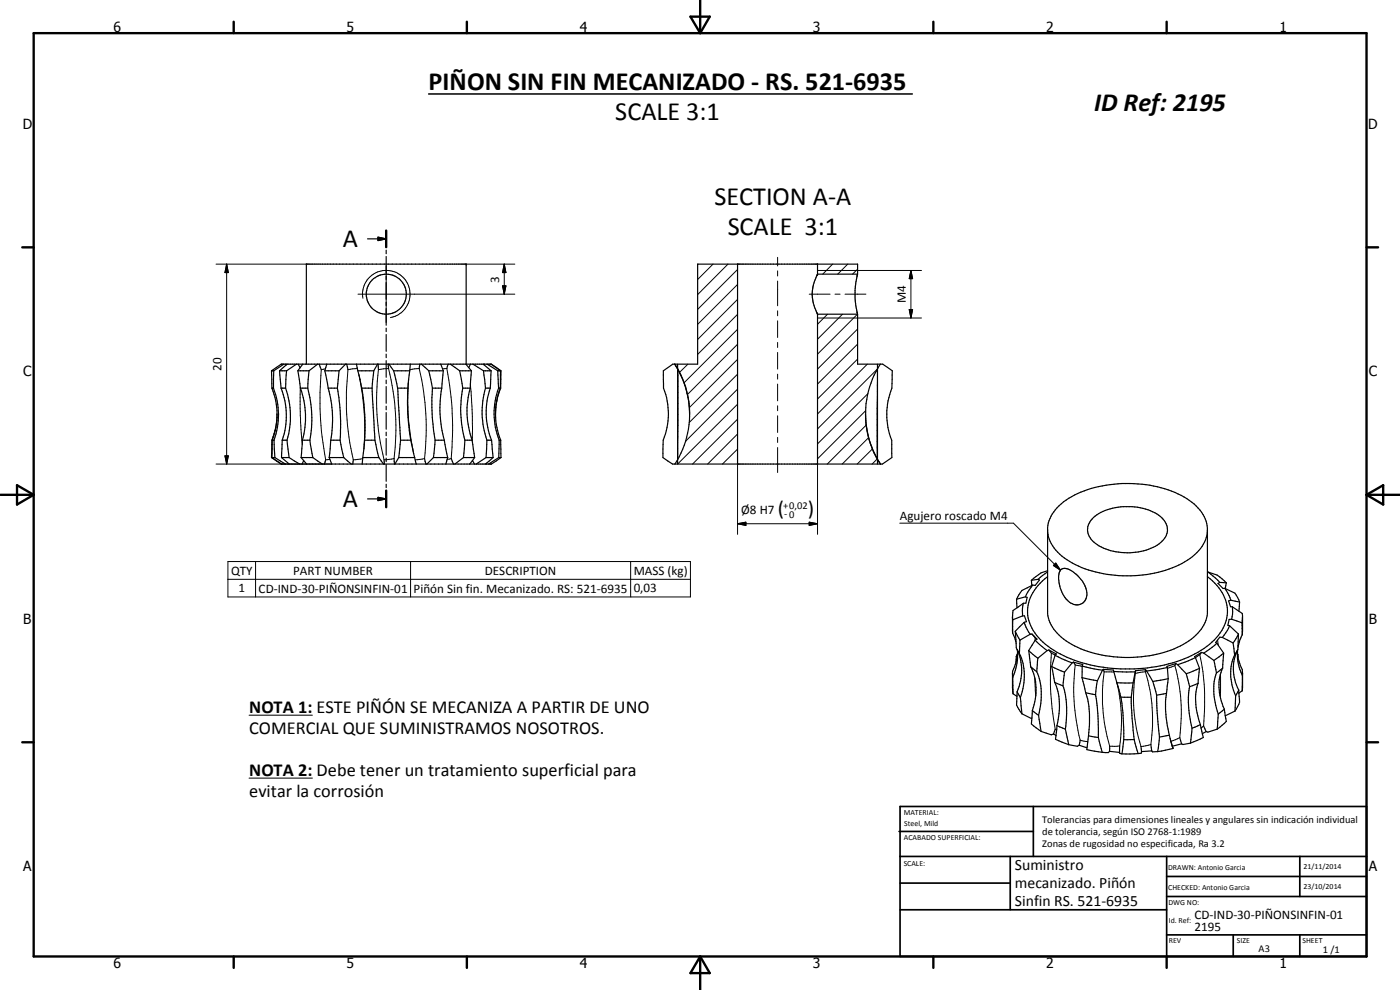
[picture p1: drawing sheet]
<svg xmlns="http://www.w3.org/2000/svg" width="420mm" height="297mm" viewBox="0 0 420 297" stroke-linecap="round" stroke-linejoin="round" font-family="sans-serif">
<g fill="none" stroke="#000" stroke-width=".35">
<path d="M110.3 71.7h5.6M113.4 71.2l2.5 .5-2.5 .5zM115.9 69.2v5M115.9 75.1v1M115.9 77v5M209.4 79.2h48l-.1 3.2-.7 4.7 .1 3.5 .6 3.5 .1 15.2h7.5l2.9 2-.1 1.2a12.3 12.3 0 0 1-.9 6.8 20.8 20.8 0 0 0 .8 12.8l.1 5.2-2.9 1.9h-63l-2.8-1.9v-2.6a15.3 15.3 0 0 1 1-5.5 21.1 21.1 0 0 0-.9-12.7v-5.2l2.8-2h7.5zM221.3 79.2v60M245.4 79.2l-.1 3.2a11.8 11.8 0 0 0-.3 11.1l.4 .7M115.9 82.8v1.1M115.9 84.8v5M115.9 90.7v1M115.9 92.6v5"/>
<path d="M115.9 98.5v1M245.3 94.1l.1 45.1M245.4 82.3h11.9M245.4 82.3h-.1M257.3 94.2l-11.9 .1M81.5 111.3l2.9-2h63.1l2.9 2-.1 2.5a7.2 7.2 0 0 1-.7 4.6l-.8 3.9M81.5 111.3l.1 5.2M81.5 111.3h.7M81.6 116.5a20.6 20.6 0 0 1 1.4 9.7M81.6 116.5h.5M82.1 116.5a22.2 22.2 0 0 1 .1 15.6M82.2 111.3l-.1 5.2"/>
<path d="M83.9 111.3l.5 5.2M83.9 111.3h2.1M84.4 116.5a22.5 22.5 0 0 1 .3 15.6M84.4 116.5h1.3M85.2 109.3l-3 2M85.7 116.5a25.4 25.4 0 0 1 .4 15.6M85.8 109.3l.1 .2M86 111.3l-.3 5.2M86.2 109.3l-2.3 2M89 109.3l-3 2M89.4 111.3l.8 5.2M89.4 111.3h3.3"/>
<path d="M89.5 109.3l.6 1.1M90.2 116.5a26 26 0 0 1 .6 15.6M90.2 116.5h2.2M90.9 109.3l-1.5 2M91.9 109.3v-30.1h48v30.1M92.4 116.5a35.2 35.2 0 0 1 .6 15.6M92.7 111.3l-.3 5.2M95.3 109.3l-2.6 2M95.8 109.3l.6 1.6M97.5 111.3l1 5.2M97.5 111.3h4.3M98.1 109.3l-.6 2"/>
<path d="M98.5 116.5a34 34 0 0 1 .8 15.6M98.5 116.5h2.7M101.2 116.5l.2 .9a61.7 61.7 0 0 1 .7 14.7M101.8 111.3l-.6 5.2M103.7 109.3l-1.9 2M104 109.3l.4 1.6M107 109.3l.4 2M107.4 111.3l1.2 5.2M107.4 111.3h4.8M108.6 116.5l.9 7.7-.1 7.9M108.6 116.5h3.1M111.7 116.5l.8 15.6"/>
<path d="M112.2 111.3l-.5 5.2M113.3 109.3l-1.1 2M113.5 109.3l.1 1.6M115.9 100.4v5M115.9 106.3v1M115.9 108.2v5M115.9 114v1.1M115.9 116v5M116.5 109.3l.1 1.3M116.7 109.3l1.4 2M118.1 111.3l1.2 5.2M118.1 111.3h4.9"/>
<path d="M119.3 116.5l.9 15.6M119.3 116.5h3.1M122.4 116.5v7.7l.9 7.9M123 111.3l-.6 5.2M123.1 109.3l-.1 2M126 109.3l-.2 1.3M126.4 109.3l2.3 2M128.7 111.3l1.1 5.2M128.7 111.3h4.3M129.8 116.5a62.5 62.5 0 0 0 .8 15.6M129.8 116.5h2.8M132.3 109.3l.7 2"/>
<path d="M132.6 116.5l-.2 .9a34.9 34.9 0 0 0 .9 14.7M133 111.3l-.4 5.2M134.5 109.3l-.4 1.3M135.1 109.3l2.9 2M138 111.3l.9 5.2M138 111.3h3.5M138.9 116.5a34.1 34.1 0 0 0 .6 15.6M138.9 116.5h2.2M139.8 109.3l1.7 2M141.1 116.5a24.9 24.9 0 0 0 .6 15.6M141.2 109.3l-.5 1M141.5 111.3l-.4 5.2"/>
<path d="M141.9 109.3l3.2 2M145 109.3l2.4 2M145.1 111.3l.6 5.2M145.1 111.3h2.3M145.4 109.3l-.1 .2M145.7 116.5a25.5 25.5 0 0 0 .4 15.6M145.7 116.5h1.4M146.2 109.3l3.2 2M147.1 116.5a22.2 22.2 0 0 0 .4 15.6M147.4 109.3l2.8 2M147.4 111.3l-.3 5.2M149.4 111.3l.2 5.2"/>
<path d="M149.4 111.3h.8M149.6 116.5a21.9 21.9 0 0 0 .2 15.6M149.6 116.5h.5M150.1 116.5l-.8 2.8-.5 3M150.2 111.3l-.1 5.2M202.5 109.3l.9 1.4M202.6 109.3l1.8 3.3 1.7 4.7M203.4 109.3v29.9M203.4 110.9a27.1 27.1 0 0 1 3.6 13.4M206.2 118l.7 5.1M263.3 109.3v29.9M264.2 109.3a27.5 27.5 0 0 0-4.4 16.9"/>
<path d="M81.6 137.3l2.9 1.9M81.6 137.3h.9M81.7 132.1l-.1 5.2M81.7 132.1h.5M82.2 132.1l.3 5.2M82.5 137.3l3.2 1.9M82.6 129.2l-.9 2.9M82.8 128.2l-.6 2a7.7 7.7 0 0 0-.6 4.5l-.1 2.6 2.9 1.9h63.1l2.9-1.9M83 126.2l-.2 2M83.1 126.2l-.3 2M84.5 137.3l2.3 1.9M84.5 137.3h2.3"/>
<path d="M84.7 132.1l-.2 5.2M84.7 132.1h1.4M86.1 132.1l.7 5.2M86.6 139.1l-.1 .1M86.8 137.3l3.1 1.9M90.4 137.3l1.6 1.9M90.4 137.3h3.5M90.8 132.1l-.4 5.2M90.8 132.1h2.2M91.1 138.2l-.4 1M93 132.1l.9 5.2M93.9 137.3l2.8 1.9"/>
<path d="M97.7 138l-.3 1.2M98.8 137.3l.8 1.9M98.8 137.3h4.4M99.3 132.1l-.5 5.2M99.3 132.1h2.8M102.1 132.1l1.1 5.2M103.2 137.3l2.2 1.9M106 138l-.1 1.2M108.9 137.3l-.2 1.9M108.9 137.3h4.8M109.4 132.1l-.5 5.2M109.4 132.1h3.1"/>
<path d="M112.5 132.1l1.2 5.2M113.7 137.3l1.4 1.9M115.3 138v1.2M115.9 121.9v1M115.9 123.8v5M115.9 129.7v1M115.9 131.6v5M115.9 137.5v1M115.9 139.4v5M118.3 137.6l.1 1.6M119.7 137.3l-1.2 1.9M119.7 137.3h4.7"/>
<path d="M120.2 132.1l-.5 5.2M120.2 132.1h3.1M123.3 132.1l1.1 5.2M124.4 137.3l.5 1.9M127.4 137.6l.4 1.6M130.1 137.3l-2 1.9M130.1 137.3h4.3M130.6 132.1l-.5 5.2M130.6 132.1h2.7M133.3 132.1l1.1 5.2M134.4 137.3l-.6 1.9M135.4 137.6l.7 1.6"/>
<path d="M139.1 137.3l-2.6 1.9M139.1 137.3h3.3M139.5 132.1l-.4 5.2M139.5 132.1h2.2M141.7 132.1l.7 5.2M141.8 138.2l.6 1M142.4 137.3l-1.4 1.9M145.9 137.3l-3 1.9M145.9 137.3h2.1M146 139l.1 .2M146.1 132.1l-.2 5.2M146.1 132.1h1.4"/>
<path d="M147.5 132.1l.5 5.2M148 137.3l-2.3 1.9M148.7 124.2a21.7 21.7 0 0 0 1.6 7.9M148.8 122.3l-.1 1.9M149.7 137.3l-3.1 1.9M149.7 137.3h.7M149.8 132.1l-.1 5.2M149.8 132.1h.5M150.3 132.1l.1 5.2M207 123.6a27.9 27.9 0 0 1-4.4 15.6M259.7 124.2a27.4 27.4 0 0 0 4.5 15M259.9 126.7a26.8 26.8 0 0 0 3.4 10.9"/>
<path d="M263.3 137.8l1 1.4M110.3 149.7h5.6M113.4 149.2l2.5 .5-2.5 .5zM115.9 145.3v1M115.9 147.2v5M317.9 151.7a28.5 28.5 0 0 1 17.6-6.5 33.5 33.5 0 0 1 22.2 5.5 10.9 10.9 0 0 1 4.7 7.8v25.6a13.3 13.3 0 0 1-8.1 9.7 37.8 37.8 0 0 1-32.7-.5 13 13 0 0 1-7.2-9.2v-25.8a10.3 10.3 0 0 1 3.5-6.6zM328.2 155.2a14.5 14.5 0 0 1 9-3.2 15.3 15.3 0 0 1 11.5 3.4 4.7 4.7 0 0 1-.9 7.8 18 18 0 0 1-19-.1 4.7 4.7 0 0 1-.6-7.9zM362.4 159.2a11.7 11.7 0 0 1-6 8.9 37 37 0 0 1-34.6 .9 12.9 12.9 0 0 1-7.4-9.3M305.1 179.8l.1 2.6M307.8 179.1l.5 .1-.4 1.8h-.8M307.8 179.1l-2.7 .7M309.5 174.1l.2 1.6"/>
<path d="M309.9 175.6l-3.2 1.6-1.6 2.6M309.9 175.6l-1.5 2.1-.6 1.4M311.6 173.8l.3 .2-1.2 1.6h-.8M311.6 173.8l-2.1 .3M314.4 171.2l-1.9 .7-3 2.2M314.4 171.6l-2.8 2.2M314.4 173a12.7 12.7 0 0 0-5.8 12.4 17 17 0 0 0 8.6 10.3 47 47 0 0 0 42.3 0 16.6 16.6 0 0 0 8.7-10.3 12.6 12.6 0 0 0-5.8-12.4M318.5 170.9a3.3 3.3 0 0 1 3.7 .8 8.3 8.3 0 0 1 3.9 7.4 3.1 3.1 0 0 1-2.4 2.4 3.1 3.1 0 0 1-3.1-1.1 9.6 9.6 0 0 1-2.5-9zM362.5 171.6l-.1 .1M362.5 171.6a9.8 9.8 0 0 1 5.5 3.3M362.5 171.6l3.6 3.2M366.1 174.8l-.6 .2 1.6 1.6 .5-.1"/>
<path d="M366.1 174.8l1.9 .1M367.6 176.5l3 1.5 1.4 2.6M367.6 176.5l1.2 2.1 .6 1.5M368 174.9l-.3 1.7M303.9 185v4.9M303.9 189.3v.6M303.9 189.9l1 2.8M303.9 186v.9M304.7 189.4l.3 5 .3 .5M304.7 189.4l1.4 2.7M304.9 198.7l-.5 1.4a3.9 3.9 0 0 0-.5 3.1M305 197l-.1 1.7"/>
<path d="M305.3 194.9a15.3 15.3 0 0 1 0 12.7M305.3 196.4l-.3 .6M305.3 194.9l.6 1.2M305.3 195.1l.1 .5M305.3 196.3l-.3 .7M305.4 195.5a16.5 16.5 0 0 1-1.5 7.7M305.4 195.9l-.5 2.8M305.9 196.1a16.9 16.9 0 0 1 .3 13.2M306.1 192.1l-.2 4M306.9 184.8h.6l.5 1.7-.6 .2M306.9 184.8l-3 1.2M307.1 181l-3.1 2.2-.1 2.8"/>
<path d="M307.1 181l-.2 1.5v2.3M307.4 186.7l-2.7 2.7M307.4 186.7l.5 1.5 1.3 2.1M308.7 195.2l.6 4.9M308.7 195.2l2.8 2.3M309.2 190.3l-3.1 1.8M309.7 190.2l1 1.2M309.7 190.2l-.5 .1M309.7 190.2l1.5 1.6-.5 .3M310.7 192.1l-2 3.1M310.7 192.1l3.6 3.1M311.5 197.5l-.4 4"/>
<path d="M314.3 195.2l-2.8 2.3M314.8 195l.7 1M314.8 195l-.5 .2M314.8 195l2.2 1.2-.4 .4M315.6 200l.9 4.7M315.6 200l3.9 1.7M316.6 196.6l-1 3.4M316.6 196.6l5.2 2.3M321.8 198.9l-2.3 2.8M322.1 198.7l.6 .8M322.1 198.7l-.3 .2M322.1 198.7l2.8 .7-.1 .5"/>
<path d="M324.8 199.9l-.1 3.4M324.8 199.9l6.1 1.2M352.9 199.1l-2.7 .8 .1 .4M352.9 199.1l.5 .3M352.9 199.1l-.3 .6M353.4 199.4l2.6 2.7M358.8 197.3l-5.4 2.1M358.8 197.3l1.2 3.2M360.6 195.7l-2.1 1.3 .3 .3M360.6 195.7l.7 .3M360.6 195.7l-.5 .8M361.3 196l3 2.2"/>
<path d="M364.3 198.2l.8 3.7M365.2 193l2 3M365.2 193l-3.9 3M366.8 191.3l-.7-.1-1.3 1.6 .4 .2M366.8 191.3l3.3 1.6M367.2 196l-.3 4.4M367.2 196l-2.9 2.2M369 187.7l2.7 2.5M369 187.7l-.7 1.5-1.5 2.1M369.4 180.1l-.7 .2 .6 1.7 .6 .1M369.4 180.1l2.6 .5M369.6 185.8h-.7l-.4 1.8 .5 .1"/>
<path d="M369.6 185.8l3.1 1.1M369.9 182.1l2.9 2-.1 2.8M369.9 182.1v2.2l-.3 1.5M370.1 192.9l.4 3.6M370.5 196.5a13.8 13.8 0 0 0-.3 10.6l.6 1.7M371.4 195.9l.4 2.5 1 2.5 .1 1.2M371.4 195.5l.3 3.8 1.2 3.4v-.6M371.4 196.3l.1 .8M371.4 195v.5M371.5 194.9a13.2 13.2 0 0 0 .3 12.2M371.7 190.2l-.2 4.6-1 1.7M371.7 190.2l-1.6 2.7"/>
<path d="M372 180.6l-.2 2.8M372.7 186.9l.1 3.6M372.8 190.5l-.6 1.3-.7 2.4M372.9 185l-.1 5.5M303.9 202l.1 6.2M303.9 203.2l.1 5M304 208.2l1.2 .8M305.3 207.6l-.2 3a5 5 0 0 0 1.6 3.6M305.3 207.6l.9 1.7M306.2 209.3l.5 4.9M306.7 214.2l3 1.4M309.3 200.1a16.5 16.5 0 0 1 .5 13.1"/>
<path d="M309.3 200.1l1.8 1.4M309.8 213.2l-.3 4 3 2.3M309.8 213.2l1.9 1.4M311.1 201.5a19.2 19.2 0 0 1 .6 13.1M311.7 214.6l.8 4.9M312.5 219.5l3 1 .7-.3M316.5 204.7a20 20 0 0 1 .7 13M316.5 204.7l2.5 1.1M316.7 218.8l-.5 1.4M317.2 217.7l-.4 4.1 3.9 1.6M317.2 217.7l2.5 1.1M319 205.8a27.3 27.3 0 0 1 .7 13"/>
<path d="M319.5 201.7l-.5 4.1M319.7 218.8l1 4.6M324.7 203.3l1.1 4.6M324.7 203.3l4.6 1M325.8 207.9a20.9 20.9 0 0 1 1.2 6.5l-.3 6.4M325.8 207.9l3 .5M328.8 208.4l.7 5.6 .1 7.3M329.3 204.3l-.5 4.1M330.9 201.1l-1.6 3.2M331.1 200.8l.3 .8M331.1 200.8l-.2 .3M331.1 200.8l3 .2 .2 .5"/>
<path d="M334.3 201.5l.9 3.4M334.3 201.5l6.4 .1M335.2 204.9a42.2 42.2 0 0 1 2.1 14.2v2.8M335.2 204.9h4.9M336.4 209.2h3.1M339.5 209.2l.3 6.3 .6 6.4M340.1 204.9l-.6 4.3M340.7 201.6l-.6 3.3M340.8 201.3l-.1 .8M340.8 201.3l-.1 .3M343.8 200.9l.3 .4M343.8 200.9l-.1 .6"/>
<path d="M343.8 200.9l-3 .4M344.1 201.3l1.9 3.2M346 204.5l1.1 4.1M347.1 208.6l.2 5.4 .7 7.1M350.1 208a33.6 33.6 0 0 0 .8 12.6M350.1 208l-3 .6M350.3 200.3l.3 3.3M350.3 200.3l-6.2 1M350.6 203.6l-.5 4.4M350.6 203.6l-4.6 .9M356 202.1l1 3.9M357 206a29.8 29.8 0 0 0 .7 12.5"/>
<path d="M357.7 218.5l-.4 4.5M359.6 205a19.2 19.2 0 0 0 .6 12.4M359.6 205l-2.6 1M360 200.5l-4 1.6M360 200.5l-.4 4.5M360.2 217.4l-2.5 1.1M360.2 217.4l.9 3.9-3.8 1.7M361.2 217.8l.8 1.7M362 219.5l-1.2 .6M365.1 201.9a18.4 18.4 0 0 0 .5 12.3M365.3 218.8l-2.8 .9-.5-.2M365.6 214.2l-.3 4.6"/>
<path d="M366.9 200.4a15.4 15.4 0 0 0 .5 12.4M366.9 200.4l-1.8 1.5M367.4 212.8l.6 3.7-2.7 2.3M367.4 212.8l-1.8 1.4M370.6 213.4l-2.9 1.4M370.8 208.8l-.2 4.6M371.8 207.1l.1 1.9a5.1 5.1 0 0 1-1.3 4.4M371.8 207.1l-1 1.7M372.8 207.3l-1 .6M372.9 204.9l-.1 2.4M372.9 202l-.1 5.3M316.2 220.2l.7 .5"/>
<path d="M320.7 223.4l2.6 .5 .6-.3M323.9 223.6l2.3 .8M324.2 222.1l-.3 1.5M326.7 220.8l-.5 4.1 4.6 .8M326.7 220.8l2.9 .5M329.6 221.3l1.2 4.4M333 225.4l-.4 .4-1.8-.1M333 225.4l3 .4M333 223.9v1.5M336 225.8l.1 .3 .6 .1M336 223.8v2M337.3 221.9l-.6 4.3"/>
<path d="M337.3 221.9h3.1M340.4 221.9l1.2 4.2M341.6 226.1l-4.9 .1M342.4 224l.2 1.5M342.6 225.5l-.1 .5-.9 .1M345.4 223.4l.2 1.9M345.6 225.3l.3 .3 1.5-.1M345.6 225.3l-3 .2M348 221.1l-.6 4.4M350.9 220.6l1.1 4M350.9 220.6l-2.9 .5M351.4 222.4l.4 1.5"/>
<path d="M351.8 223.9l.2 .7M352 224.6l-4.6 .9M354.1 221.3l.5 1.9M354.6 223.2l-2.8 .7M357.3 223l-2.3 .4-.4-.2"/>
<circle cx="115.9" cy="88.3" r="6"/>
</g>
<g fill="none" stroke="#000" stroke-width=".3">
<path d="M64.8 79.2h27.1M68 79.2l.5 2.6h-1zM68 79.2v60M115.9 79.8v17M139.9 79.2h14.6M151.3 79.2l.5 2.6h-1zM151.3 79.2v9.1M209.5 79.2l-.1 .2M214 79.2l-4.6 4.7M218.5 79.2l-9.1 9.2M233.4 77.2v2.6M245.4 79.2v.1"/>
<path d="M249.9 79.2l-3 3.1M254.4 79.2l-3 3.1M107.4 88.3h47.1M108.9 89.5a7.1 7.1 0 0 1 5.8-8.3 7.1 7.1 0 0 1 8.3 5.8 7.1 7.1 0 0 1-5.8 8.3M150.8 85.8h1l-.5 2.5zM221.3 98.8l-16 16.1M221.3 94.3l-11.9 12M221.3 89.8l-11.9 12.1M221.3 85.3l-11.9 12M221.3 80.9l-11.9 11.9M233.4 81.3v1.5M233.4 84.3v7.4"/>
<path d="M233.4 93.3v1.4M233.4 96.3v5M242.9 88.3h6.2M245.4 81.2h31.2M245.4 95.4h31.2M248.4 94.3l-3 3M250.6 88.3h1.5M252.8 94.3l-7.4 7.5M253.6 88.3h6.3M257.3 94.3l-11.9 12M257.4 98.7l-12 12M257.4 80.8l-1.5 1.5"/>
<path d="M272.9 92.9h1l-.5 2.5zM273.4 81.2l.5 2.4h-1zM273.4 81.2v14.2M90.1 116.2v8.4l.6 8.5M97.7 110.7l-1.3 .2a96.4 96.4 0 0 0 1.3 27.1l1.3-.2M107.3 110.6l-2.9 .3a78.4 78.4 0 0 0 1.6 27.1l2.9-.4M107.7 112.5a78.4 78.4 0 0 1 1.5 22.2M113.6 110.9l3-.3a74 74 0 0 1 1.7 27l-3 .4a73.3 73.3 0 0 1-1.7-27.1zM122.6 113.8a73.8 73.8 0 0 0 1.6 22.3M123 110.9l2.8-.3a78.2 78.2 0 0 1 1.6 27l-2.8 .4M132.9 110.7l1.2-.1a97 97 0 0 1 1.3 27l-1.2 .2M141.2 115.4l.6 9.6-.1 7.3"/>
<path d="M203.4 110.6v27.3M206.4 109.3l-2.4 2.4M221.3 116.8l-15.6 15.6M221.3 112.3l-14.5 14.5M221.3 107.8l-14.4 14.5M221.3 103.3l-15 15.1M233.4 102.7v1.6M233.4 105.7v5M233.4 112.3v1.4M233.4 115.2v5.1M257.4 107.7l-12 12M257.4 103.3l-12 11.9"/>
<path d="M260.3 109.3l-14.9 14.9M260.5 118.1l-15.1 15.1M263.3 110.8l-17.9 17.9M263.3 110.6v27.1M64.8 139.2h34.8M67.5 136.8h1l-.5 2.4zM221.3 139.2h.1M221.3 134.7l-4.5 4.5M221.3 130.2l-8.9 9M221.3 125.8l-13.5 13.4M221.3 121.3l-17.9 17.9M221.3 139.2v21.1"/>
<path d="M233.4 121.8v1.4M233.4 124.8v5M233.4 131.2v1.6M233.4 134.3v7.5M245.4 139.2v21.1M259.8 123.2l-14.4 14.5M260 127.6l-11.7 11.6M260.7 131.3l-7.9 7.9M261.8 134.7l-4.6 4.5M263.3 137.7l-1.6 1.5M263.3 137.7v.2M221.3 157.1l2.5-.4v.9z"/>
<path d="M221.3 157.1h24.1M242.9 156.7l2.5 .4-2.5 .5zM270 157h34.2l14.1 14.1M68.4 168.5h138.8v10.6h-138.8zM68.4 173.8h138.8M76.7 168.5v10.6M123.2 168.5v10.6M189.3 168.5v10.6M316.1 169.7l.8-.7 1.4 2.1zM316.9 169l1.4 2.1-2.2-1.4zM311.1 191.8l-.4-.4-.1 .8M316.7 196.5l-1.2-.5a82.8 82.8 0 0 0 1.2 22.8l.4 .2"/>
<path d="M324.8 199.9l-2.1-.4a60.1 60.1 0 0 0 1.5 22.6l2.3 .4M358.8 197.3l1.3-.8a66.7 66.7 0 0 1 1.1 21.3l-.7 .6M365.4 192l.2 1.6M74.7 214.6h19.1M310.5 203.3l.3 5.4M334.3 201.7l-2.9-.1a52.1 52.1 0 0 0 1.6 22.3l3-.1a48.8 48.8 0 0 0-.9-19.1M340.7 202.1l3-.6a49.2 49.2 0 0 1 1.7 21.9l-3 .6a48.4 48.4 0 0 1-1.7-21.9zM350.3 200.6l2.3-.9a52.4 52.4 0 0 1 1.5 21.6l-2.7 1.1-.2-.7M366.3 202.3v6.9M74.7 233.5h19.1"/>
</g>
<g fill="#000">
<circle cx="139.9" cy="79.2" r=".18"/>
<circle cx="245.4" cy="94.2" r=".18"/>
<circle cx="245.4" cy="82.3" r=".18"/>
</g>
<path d="M128.6 28.2h145.2" fill="none" stroke="#000" stroke-width=".46"/>
<g fill="none" stroke="#000" stroke-width=".71">
<path d="M10.1 9.9h400v277.1h-400zM70.1 6.5v3.4M140.1 6.5v3.4M207.2 5h5.8l-2.9 4.9zM210.1 0v9.9M280.1 6.5v3.4M350.1 6.5v3.4M6.7 74.2h3.4M115.9 69.2v5M410.1 74.2h3.5M.1 148.5h10M5.1 145.6l5 2.9-5 2.9z"/>
<path d="M115.9 147.2v5M410.1 148.5h10M410.1 148.5l5-2.9v5.8zM6.7 222.7h3.4M410.1 222.7h3.5M70.1 287v3.4M140.1 287v3.4M210.1 287v10M210.1 287l2.9 5h-5.8zM280.1 287v3.4M350.1 287v3.4"/>
</g>
<g fill="none" stroke="#000" stroke-width=".51">
<path d="M269.8 249.5h40.3M270.1 242h140v45h-140zM270.1 257h140M303.2 257v16M310.1 242v15M350.1 257v30M390.1 257v12M270.1 265h33.1M270.1 273h80M350.1 269h60M350.1 263h60M350.1 280.5h60"/>
<path d="M370.1 280.5v6.5M390.1 280.5v6.5"/>
</g>
<path d="M113.4 71.2l2.5 .5-2.5 .5zM68 79.2l.5 2.6h-1zM150.8 85.8h1l-.5 2.5zM151.3 79.2l.5 2.6h-1zM272.9 92.9h1l-.5 2.5zM273.4 81.2l.5 2.4h-1zM67.5 136.8h1l-.5 2.4zM113.4 149.2l2.5 .5-2.5 .5zM221.3 157.1l2.5-.4v.9zM242.9 156.7l2.5 .4-2.5 .5zM316.9 169l1.4 2.1-2.2-1.4z" fill="#000"/>
<g font-size="7.9">
<text x="128.6" y="27.1">PIÑON SIN FIN MECANIZADO - RS. 521-6935</text>
<text x="328.4" y="33.4">ID Ref: 2195</text>
<text x="184.6" y="36.1">SCALE 3:1</text>
<text x="214.4" y="61.6">SECTION A-A</text>
<text x="218.4" y="70.6">SCALE 3:1</text>
<text x="102.9" y="74.2">A</text>
<text x="102.9" y="152.2">A</text>
</g>
<g font-size="6.3">
<text x="233.5" y="154.6">(</text>
<text x="242.4" y="154.6">)</text>
</g>
<g font-size="5.5">
<text x="74.8" y="213.8">NOTA 1: ESTE PIÑÓN SE MECANIZA A PARTIR DE UNO</text>
<text x="74.8" y="220.1">COMERCIAL QUE SUMINISTRAMOS NOSOTROS.</text>
<text x="74.8" y="232.7">NOTA 2: Debe tener un tratamiento superficial para</text>
<text x="74.8" y="239">evitar la corrosión</text>
</g>
<g font-size="4.7">
<text x="304.6" y="261.1">Suministro</text>
<text x="304.6" y="266.5">mecanizado. Piñón</text>
<text x="304.6" y="271.9">Sinfin RS. 521-6935</text>
</g>
<g font-size="4.2">
<text x="34" y="9.6">6</text>
<text x="104" y="9.6">5</text>
<text x="174" y="9.6">4</text>
<text x="244" y="9.6">3</text>
<text x="314" y="9.6">2</text>
<text x="384" y="9.6">1</text>
<text x="6.8" y="38.7">D</text>
<text x="410.6" y="38.7">D</text>
<text x="7" y="112.9">C</text>
<text x="410.8" y="112.9">C</text>
<text x="7" y="187.1">B</text>
<text x="410.8" y="187.1">B</text>
<text x="7" y="261.4">A</text>
<text x="410.8" y="261.4">A</text>
<text x="34" y="290.4">6</text>
<text x="104" y="290.4">5</text>
<text x="174" y="290.4">4</text>
<text x="244" y="290.4">3</text>
<text x="314" y="290.4">2</text>
<text x="384" y="290.4">1</text>
</g>
<g font-size="3.9">
<text x="149.8" y="84.8" transform="rotate(-90 149.8 84.8)">3</text>
<text x="271.9" y="91" transform="rotate(-90 271.9 91)">M4</text>
<text x="66.5" y="111.3" transform="rotate(-90 66.5 111.3)">20</text>
<text x="222.4" y="154.2">Ø8 H7</text>
<text x="270" y="156">Agujero roscado M4</text>
<text x="69.3" y="172.4">QTY</text>
<text x="88" y="172.4">PART NUMBER</text>
<text x="145.5" y="172.4">DESCRIPTION</text>
<text x="190.2" y="172.5">MASS (kg)</text>
<text x="71.6" y="177.7">1</text>
<text x="77.6" y="178.1">CD-IND-30-PIÑONSINFIN-01</text>
<text x="124.1" y="177.8">Piñón Sin fin. Mecanizado. RS: 521-6935</text>
<text x="190.2" y="177.7">0,03</text>
<text x="358.5" y="275.6">CD-IND-30-PIÑONSINFIN-01</text>
<text x="358.5" y="279.4">2195</text>
</g>
<g font-size="3.1">
<text x="235.1" y="152.7">+0,02</text>
<text x="235.4" y="155.2">-0</text>
<text x="312.7" y="246.8">Tolerancias para dimensiones lineales y angulares sin indicación individual</text>
<text x="312.7" y="250.4">de tolerancia, según ISO 2768-1:1989</text>
<text x="312.7" y="254">Zonas de rugosidad no especificada, Ra 3.2</text>
<text x="377.7" y="285.6">A3</text>
<text x="397" y="285.9">1 /1</text>
</g>
<g font-size="2.4">
<text x="271.2" y="244.4">MATERIAL:</text>
<text x="271.3" y="252">ACABADO SUPERFICIAL:</text>
<text x="271.4" y="247.9">Steel, Mild</text>
<text x="271.2" y="259.7">SCALE:</text>
<text x="350.6" y="260.9">DRAWN: Antonio Garcia</text>
<text x="391.2" y="260.6">21/11/2014</text>
<text x="350.6" y="267">CHECKED: Antonio Garcia</text>
<text x="391.2" y="266.7">23/10/2014</text>
<text x="350.6" y="271.4">DWG NO:</text>
<text x="350.8" y="276.9">Id. Ref:</text>
<text x="350.8" y="282.8">REV</text>
<text x="371.2" y="282.9">SIZE</text>
<text x="390.9" y="282.9">SHEET</text>
</g>
</svg>
